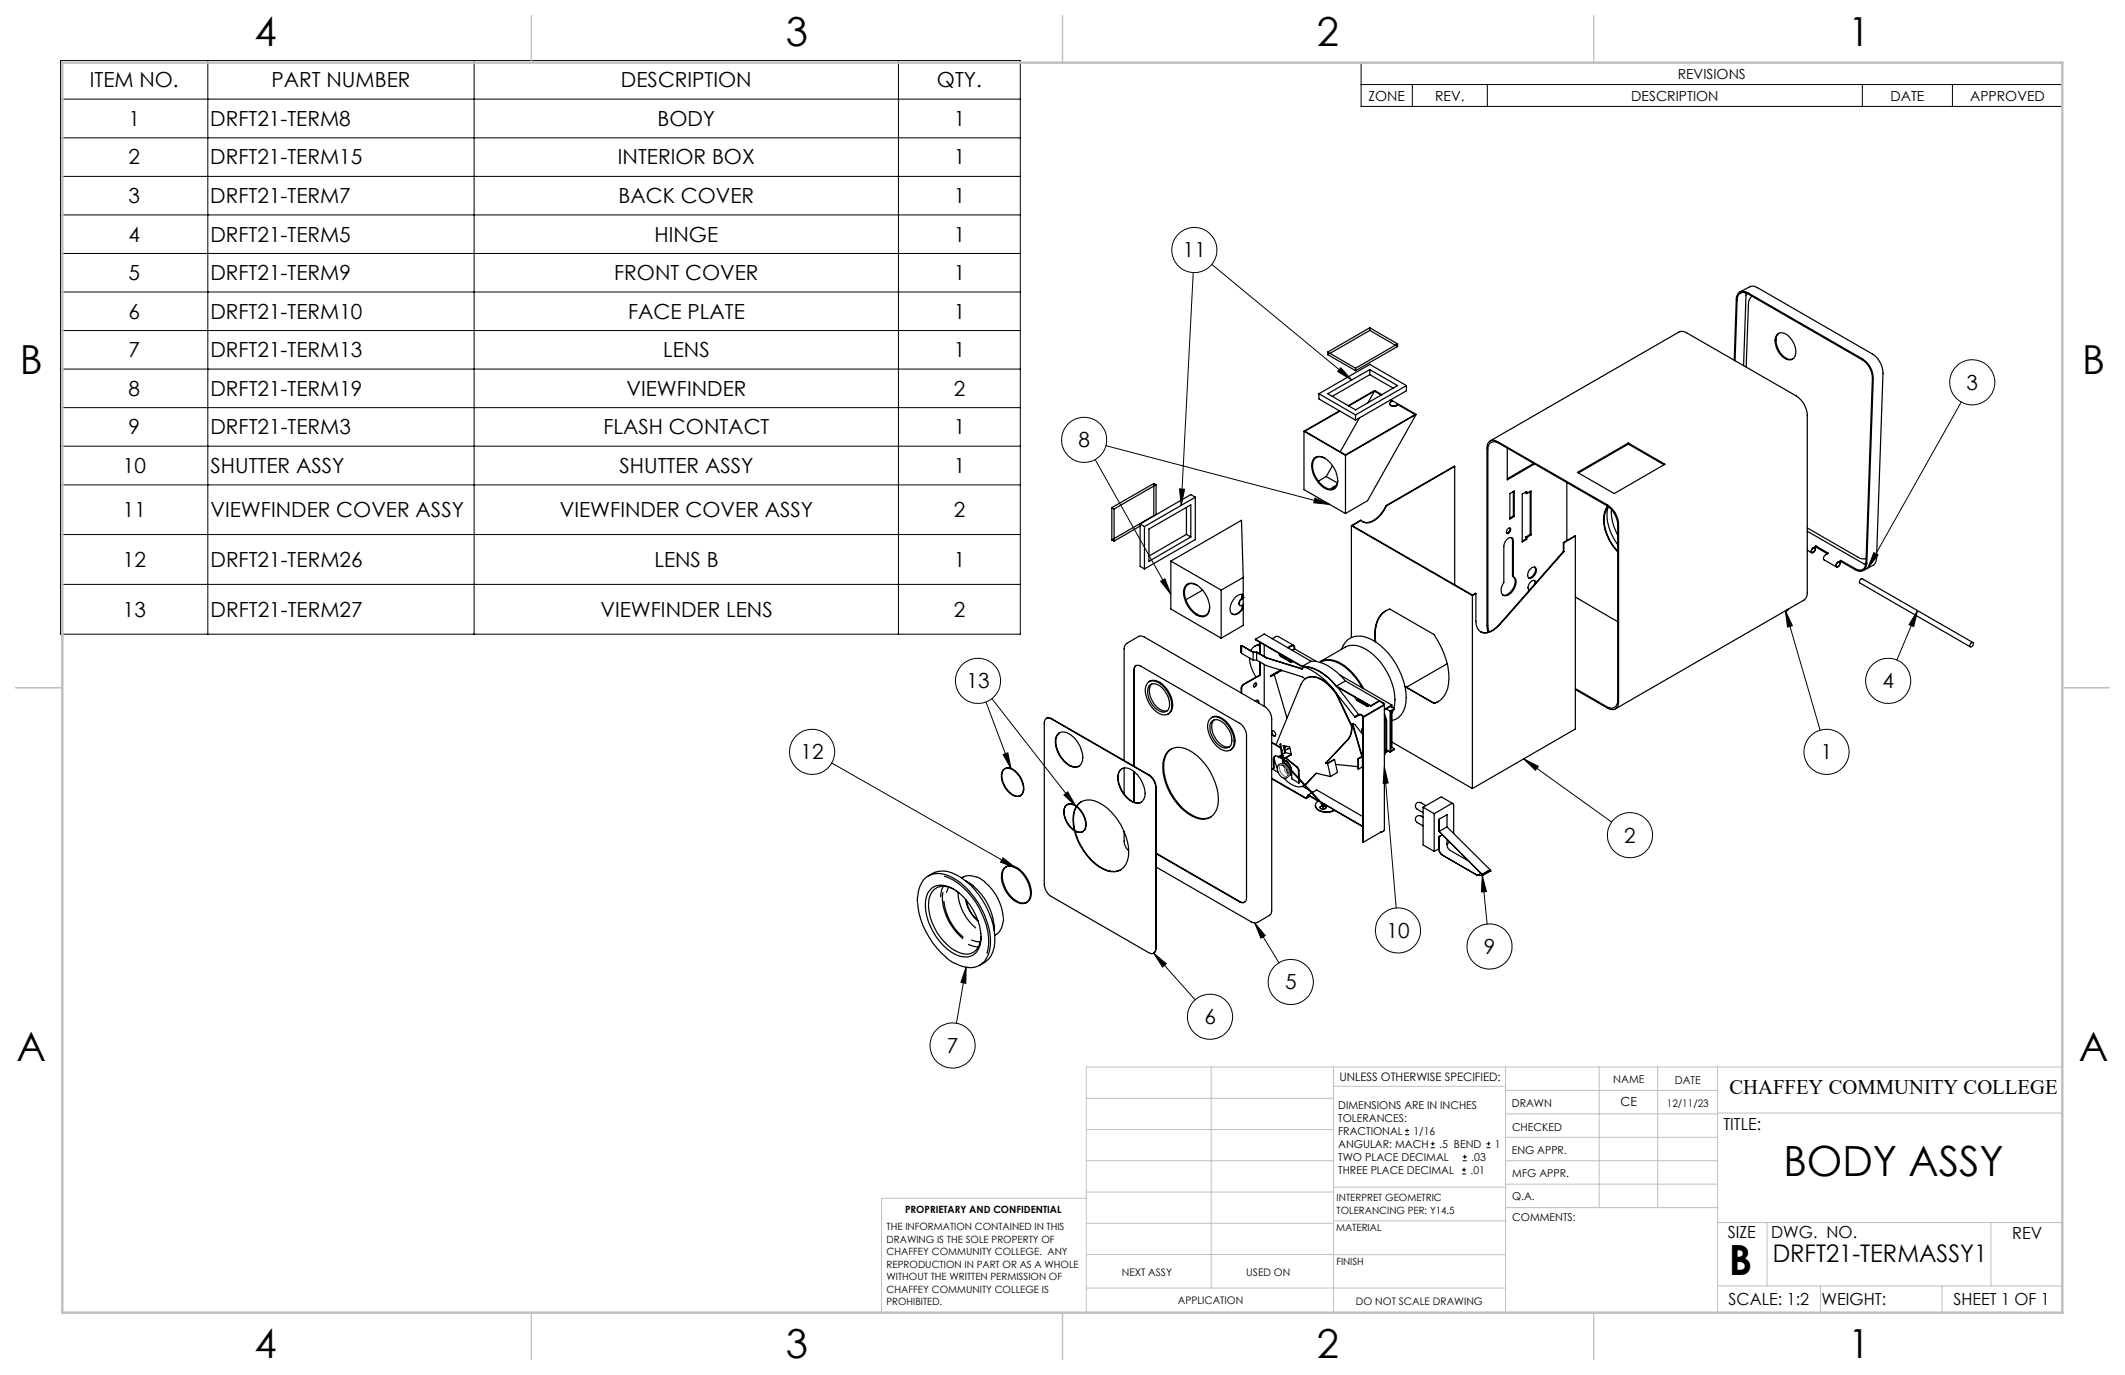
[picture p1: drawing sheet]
<svg xmlns="http://www.w3.org/2000/svg" width="432mm" height="279mm" viewBox="0 0 432 279" stroke-linecap="round" stroke-linejoin="round" font-family="sans-serif">
<g fill="none" stroke="#000" stroke-width=".25">
<path d="M353.6 59.3l1.9-1a1.55 1.55 0 0 1 1.6 .2l23.4 13.4a4.9 4.9 0 0 1 2.1 3.9l-1.3 37.6a1.69 1.69 0 0 1-.8 1.5l-1.9 1.1M354.8 59.5l-.5 14.8M269.8 71.5l5.6 3.3M269.8 72.1l5.6 3.2M269.8 71.5v.6M275.4 74.8v.5M278.3 67.1l-8.5 5M278.3 66.6l-8.5 4.9M278.3 66.6v.5M278.3 75.1v1M278.3 67.1l5.7 3.3M278.3 66.6l5.7 3.3"/>
<path d="M278.3 76.1l-7.6 4.4M278.3 76.1l4.8 2.8M279.3 79.5l1.4 .8M279.3 79.5l-5.2 3M279.3 79.5l-1.3 2.3M284 69.9l-8.6 4.9M284 70.4l-8.6 4.9M284 69.9v.5M285.8 78.4l-10.4 5.9M285.8 78.4v1l-10.4 6M285.8 78.4l-7.5-4.4-10.3 6M352.4 73.2l.4-12.4a1.43 1.43 0 0 1 .7-1.5 1.43 1.43 0 0 1 1.6 .2l23.4 13.5a4.8 4.8 0 0 1 2.1 3.9l-1.3 37.5a1.44 1.44 0 0 1-.7 1.5 1.44 1.44 0 0 1-1.6-.1l-2.9-1.7"/>
<path d="M352.6 73.3l.4-12.4a1.34 1.34 0 0 1 .7-1.3 1.34 1.34 0 0 1 1.4 .1l23.4 13.5a4.5 4.5 0 0 1 2 3.6l-1.3 37.5a1.32 1.32 0 0 1-.7 1.4 1.32 1.32 0 0 1-1.5-.1l-2.9-1.7M356 60.2a1.89 1.89 0 0 0-.7 1.6l-.5 12.8M361 68.1a1.45 1.45 0 0 1 2.3 .1 4.2 4.2 0 0 1 1.4 4.2 1.32 1.32 0 0 1-2.1 .4 4.3 4.3 0 0 1-1.8-4.2zM361.5 67.7a2.79 2.79 0 0 0-.1 3.4 2.76 2.76 0 0 0 2.9 1.9M234.5 98.2l-8.6 5M234.5 98.2v6.6M234.5 98.2l.4 .3M234.9 98.5l-8.5 4.9M234.9 98.5v6.1M265 87.6l8.4 4.9M265 87.6v11.9l8.4 4.9M267.1 93.1a1.96 1.96 0 0 1 2.5 .3 5.2 5.2 0 0 1 2.1 5.2 1.58 1.58 0 0 1-2.7 .5 5.6 5.6 0 0 1-2.4-5.1z"/>
<path d="M268 80v1.1l7.4 4.3M268 80l7.4 4.3M269.3 93.1a1.57 1.57 0 0 0-1.8-.1 1.57 1.57 0 0 0-.8 1.6 5.6 5.6 0 0 0 3.1 4.7 1.48 1.48 0 0 0 2-1.7M269.5 96.8l2.3 1.3M269.5 96.8l-1.6 1M269.8 80l8.5-4.9 5.7 3.3-8.6 4.9zM270.8 94.6l-1.3 2.2M271.5 98.8l-.7 .3-.3 .3M271.6 98.6l-.8 .5-.4 .3M272.2 83.5l-7.2 4.1M273.4 92.5v11.9M275.4 84.3v1.1"/>
<path d="M276.2 84.9l-3.9 6.9M280.8 80.2l-1.5-.9-5.3 3.1M282.4 82a.93 .93 0 0 0 .7 .6 .93 .93 0 0 0 .9-.4M282.5 81.3l.3 .2a.46 .46 0 0 0-.4 .7 1.2 1.2 0 0 0 1.6 0M282.6 81.2l5.2 3M284 82.2l3.5 2-14.1 8.2-8.3-4.8 7.2-4.1M287.8 84.2l-14.4 8.3M287.8 84.2l-9.9 17.5-4.5 2.7M295.6 94.8l-13.9 8M295.6 94.8v24.1M295.6 94.8l-13.9 7.9M302.8 89.6l38.3-22.1a1.63 1.63 0 0 1 1.6 .1l22.3 12.9a4.9 4.9 0 0 1 2.2 3.9v36.1a1.69 1.69 0 0 1-.6 1.4l-38.3 22.1"/>
<path d="M306.3 91.1v6.4l5.6-3.2M307.5 99.9v4.9M310.1 100v.2l.1 .1M310.9 99.9v8.7M311.6 94.2l-5.3 3.1M318.4 98.1v11.7M320.5 96l10.4-6 7.4 4.3-10.3 6zM330.9 90v.2M330.9 90.2l-10.2 5.9M330.9 90.2l7.2 4.2M225.9 103.2l.5 .2M225.9 103.2v6.5"/>
<path d="M225.9 109.7l.5 .3M226.4 103.4v6.6M231.7 106.9l-5.3 3.1M231.7 106.5v8.6l.9 .5M231.7 106.5l.9 .5M232.6 107v8.6M233.5 107.5l8.5-4.9v6.5l-8.5 5zM234.5 104.8l-8.6 4.9M234.5 104.8h.1M237.9 114v9.8l10.2 5.9M237.9 114l10.2 5.9M237.9 114l14.4-8.3 .3 11.6"/>
<path d="M240.9 118.9a2.14 2.14 0 0 1 3.1 .6 4.9 4.9 0 0 1 1.5 5.2 1.86 1.86 0 0 1-2.9-.1 5.2 5.2 0 0 1-1.9-5.2zM241.1 108.6l.9 .5M241.1 108.6l-7.6 4.4M241.1 103.1v5.5M242.9 101l-10.3 6M242.9 101v8.6l-10.3 6M242.9 101l-.9-.5-10.3 6M243.2 118.9a1.57 1.57 0 0 0-1.8-.2 1.57 1.57 0 0 0-.7 1.7 5.6 5.6 0 0 0 3.1 4.7 1.55 1.55 0 0 0 2-1.8M244.4 119.9l-3.5 2M248.1 119.9v9.8M252.6 117.3l-4.5 2.6M252.6 117.3v6.1"/>
<path d="M274.6 106.8v22.7M274.6 106.8l24.5 14.2M276.6 105.8l-1.8 1 24.4 14.1M276.6 105.8l-2 1M281.7 102.7a5.2 5.2 0 0 1-4.2 3.5l-.6-.2M281.7 102.7v.1M281.7 102.8a6 6 0 0 1-3.5 3.4l-.6 .1-1-.5M306.2 109.6l.7-.4 .5 .3 .1 .4v7.3a1.81 1.81 0 0 1 .1 2.6 1.58 1.58 0 0 1-2.3 1 2.13 2.13 0 0 1 .3-2.5v-7.3l.3-.9zM306.4 107.5l.3-.2a.63 .63 0 0 1 .2 .7 .63 .63 0 0 1-.7 .4l-.1-.3zM306.7 107.3a.82 .82 0 0 1-.6 1M306.8 100.3l.9-.5v5.2l-.9 .5zM307.1 109.2l.2 .6v7.3l.2 .1"/>
<path d="M307.5 117.2a1.94 1.94 0 0 1-.1 2.5 2.18 2.18 0 0 1-2 1.2M307.5 104.8l.2 .2M307.5 104.8l-.7 .5M310.1 109.1v.4M310.1 109.5l.1 .1M310.1 109.5l-.8 .4M310.1 109.1l.1 .1M310.2 100.3v-.4l-.9 .5v9.7l.9-.5M310.2 109.2v.4M310.2 100.3l.9-.5v8.9M310.7 119.9h.1M310.9 108.6l.2 .1"/>
<path d="M310.9 108.6l-.8 .5M311 115.6l.3-.3h.6a1.48 1.48 0 0 1-1.2 2.2 1.31 1.31 0 0 1 .3-1.9zM311.1 108.7l-.9 .5M311.8 117.9l.1 .7M311.9 115.2a1.6 1.6 0 0 1-1.3 2.2M312.1 118.4l-.2-.4a1.29 1.29 0 0 0-1.1 1.9M317.7 112l-13 14.9a3.4 3.4 0 0 1-3.9 1.5M317.7 112l.1 .1M317.7 110.2l.1 .1M317.7 110.2v1.8M317.8 112.1l-13 14.8a3.6 3.6 0 0 1-3.8 1.5 2.4 2.4 0 0 1-1.1-2.2v-5.6M317.8 110.3v1.8"/>
<path d="M320.1 108.9l-2.3 1.4M320.1 108.9v39.2l-20.9 12.1M320.1 108.9l-2.4 1.3M326.6 102.8l-.4 .8M326.7 103.2a8.2 8.2 0 0 0 1.3 6.4l.7 1.1M326.8 102.9a4.7 4.7 0 0 0-.7 4.6 11 11 0 0 0 2.6 4.6M326.9 103a3.6 3.6 0 0 0-.9 3.7 10 10 0 0 0 2.7 5.3M327.4 103.5a9.5 9.5 0 0 0 1.3 5.3M367.2 107.3l10.4 5.9a1.96 1.96 0 0 0 1.6 .3M367.2 111.8l1 .5M367.2 108l11.9 6.8M368.3 111.4l.3-.1a.53 .53 0 0 1 .1 .6 .53 .53 0 0 1-.5 .3l-.1-.2z"/>
<path d="M369 110.9l2.5 1.5a1.1 1.1 0 0 0-.9 1.3l2.6 1.5M369 110.9a1.16 1.16 0 0 0-.9 1.4 .68 .68 0 0 0 .7-.3 .68 .68 0 0 0 0-.7l.2-.1M369 110.9v.3M369 111.2l2.3 1.3M373.4 114.4l.4-.1a.6 .6 0 0 1-.6 .8l-.1-.2zM374.1 113.9a1.07 1.07 0 0 0-1 1.2 .69 .69 0 0 0 .7-.2 .69 .69 0 0 0 .1-.7l.2-.1M374.1 113.9v.2M229 130.7a1.19 1.19 0 0 0-.6 1.2v22.6M229 130.7l2.4-1.4 .5-.1 .5 .2 24.6 14.2a3.2 3.2 0 0 1 1.4 2.5v39l-.2 .7-2.6 1.6a1.31 1.31 0 0 1-1.4-.1l-19.3-11.1M230.9 135.3l-.3 .3-.1 .5v19.6M233.1 138.9a2.02 2.02 0 0 1 3 .3 5.1 5.1 0 0 1 1.8 5.3 1.83 1.83 0 0 1-2.9 .1 5.5 5.5 0 0 1-2.1-5.3zM233.5 138.5a2.26 2.26 0 0 1 2.8 .6 5.1 5.1 0 0 1 1.8 5.3l-.8 .7"/>
<path d="M233.8 139.1a2.38 2.38 0 0 1 2.9 1.3 3.9 3.9 0 0 1 .7 3.8 1.46 1.46 0 0 1-2.2 0 4.2 4.2 0 0 1-1.8-4.7zM234 139a2.84 2.84 0 0 0 .1 3.3 3.1 3.1 0 0 0 3.1 2.1M252.1 132.5l.2 .3 2.3 1.3M252.1 132.2l.2 .3h-.2M252.1 131.9l.2 .3h-.2M252.1 131.6l.2 .2-.2 .1M252.1 131.3l.2 .2-.2 .1M252.3 131.5l-.2 .1M252.3 131.8l-.2 .1M252.3 132.1l-.2 .1M252.3 132.4l-.2 .1M252.3 121.6l-.5 .7a.52 .52 0 0 0 .2 .7"/>
<path d="M252.3 131.2l2.3 1.4M252.3 131.2l-.2 .1M252.3 120.8v.8M252.4 131.2l2.3 1.3h.7l2 1.2M252.4 131.2h-.1M252.4 131.2l-.3 .1M252.4 123v.8M252.5 123.6a2.09 2.09 0 0 1-2.1 1.2M252.5 120.8v.7M252.5 122.9v.7M252.5 121.5l-.2 .1M252.6 120.8a2.31 2.31 0 0 0-2.4 1.8 1.8 1.8 0 0 0 .3 2.2 1.88 1.88 0 0 0 2.1-1.2"/>
<path d="M252.6 123.4l-.1 .2M252.6 123.4v.2M252.6 121.5l-.4 .3a.69 .69 0 0 0-.4 .7 .69 .69 0 0 0 .4 .6l.4-.2M252.6 121.4h.1M252.6 123.6v3.5l-4.5 2.6M252.6 121.4l-.1 .1M253.9 133.7a7 7 0 0 0 1.3 3.9M254.6 132.6h.7M254.6 132.6v1.5M254.6 134.1h.7M254.9 138.9l.1-.1a.37 .37 0 0 1 .4 .4 .37 .37 0 0 1-.4 .4h-.2l-.1-.2zM255.1 129.9l9.5 5.6a9 9 0 0 1 7 4l6.9 4"/>
<path d="M255.1 129.9l9.5 5.5M255.1 129.9l1.8-1.1 9.5 5.6M255.2 138.8a.58 .58 0 0 1-.4 .8M255.3 134.1l2 1.2 7.3 2.2 .6 .4M255.3 132.6v1.5M255.3 132.6l2 1.1M256 131.1a1.85 1.85 0 0 0-1.8 1.1M256 131l-1 .3M256 130.7l-.3 .3M256 137.2l-3.4 1.9-.4 .6v1.1M256 137.2h.1M256 130.5v2.3"/>
<path d="M256 134.5v2.7M256.1 137.2l-3.4 1.9-.4 .7v1.1M256.1 130.6v2.3M256.1 134.5v2.7M256.9 131v2.4M256.9 135v8.5M257.3 133.7l7.3 2.3 .3-.5M257.4 133.7h-.1M257.4 133.7l7.3 2.2M258.5 129.8l.9-.5h.2l3.3 1.8M258.9 137.1l2.6 8.8M259.5 136.6v.2"/>
<path d="M259.5 136.6l-1.3 .7M259.5 136.8l-1.3 .7v-.2M259.9 132.8l.4 .6 2 1.1h.2l.1-.2M260 132.8l.3 .5 2.2 1.2M260.1 133l.1 .1M260.1 132.9l.1 .3 2.3 1.3M260.2 136.2v.1l-.7 .5M260.2 136.2l.4 .1M260.2 136.2l-.7 .4M260.3 136.2h-.1M260.3 136.2h.1M260.3 136.2l-2.1 1.1"/>
<path d="M261.7 131.6l.7-.4a.42 .42 0 0 1 .5-.1 .42 .42 0 0 1 .2 .5v.3M261.7 131.7l.7-.4a.44 .44 0 0 1 .5 0 .44 .44 0 0 1 .1 .6M263 131.9l-.4 .3M263.1 131.9h-.1M263.1 131.9l4.4 2.5M264.6 135.4a9.3 9.3 0 0 1 7 4M264.9 135.5a14.2 14.2 0 0 1 6.6 5.3M265 135.5h-.1M265.4 137.8a2.87 2.87 0 0 1 3.2 .2 9.8 9.8 0 0 1 3 2.9M266.4 134.4a9.1 9.1 0 0 1 7 4M266.4 134.4l-1.8 1M268.3 134.6a4.3 4.3 0 0 1 4.6 .7 12.7 12.7 0 0 1 3.9 4.5"/>
<path d="M271.6 139.4l6.9 4M271.8 139.6l4.3 5.6M272.3 137.2l4.5 2.6M272.6 131.9a3.7 3.7 0 0 1 5.1-2.4 13.8 13.8 0 0 1 7.8 10 6.6 6.6 0 0 1-1.3 6.3l-1.4 .6M273.4 138.4l7.7 4.4a.29 .29 0 0 1 .2 .3 .29 .29 0 0 1-.2 .3l-4.1 2.4M273.4 138.4l-1.8 1M276.8 139.8l6 3.5M277.1 139.9a11.7 11.7 0 0 0-5.7-5.6 3.7 3.7 0 0 0-3.1 .1l5-2.9a4.3 4.3 0 0 1 4.9 .8 12.9 12.9 0 0 1 5.2 10.9l-.2 .7M279.4 130.4a6.9 6.9 0 0 1 1.6-5.8l.6-.5 .8-.3 9 5.1a15.4 15.4 0 0 1 3 9.9 4.5 4.5 0 0 1-3 4.1M281.6 124.1a5.4 5.4 0 0 0-2.2 4.8l.1 1.6M285.5 139.5l6 3.4M285.5 139.6l5.9 3.3"/>
<path d="M294.1 134.9l-8.3 4.7M299.1 121h.1M299.2 121v39.2M299.9 120.6l-.7 .4M299.9 120.6l-.8 .4M302.4 128.5l-.2-1.4v-36a1.34 1.34 0 0 1 .6-1.5 1.34 1.34 0 0 1 1.6 .2l22.3 12.8a4.8 4.8 0 0 1 2.2 3.9v36.1a1.36 1.36 0 0 1-.6 1.4 1.36 1.36 0 0 1-1.6-.1l-6.6-3.8M302.6 128.4l-.3-1.4v-35.6a1.36 1.36 0 0 1 .7-1.5 1.36 1.36 0 0 1 1.6 .2l21.9 12.6a4.9 4.9 0 0 1 2.2 3.9v35.7a1.37 1.37 0 0 1-.6 1.4 1.37 1.37 0 0 1-1.6-.1l-6.4-3.7M320.1 121.3l8.6 5M362.8 124.1h.1M363.3 123.8l-.4 .2M363.4 123.7v.1a.49 .49 0 0 1-.6 .3M400.5 130.6l.3-.1a.47 .47 0 0 1 .1 .6 .47 .47 0 0 1-.6 .2z"/>
<path d="M400.9 130.6l-22.5-13a.55 .55 0 0 0-.5 .9l22.5 12.9M203.9 156.4a2.04 2.04 0 0 1 2.9 .9 4.2 4.2 0 0 1 1 3.8 1.3 1.3 0 0 1-2.1 .4 4.5 4.5 0 0 1-2.1-4.7zM204 156.4a1.6 1.6 0 0 1 2.3 .3 4.6 4.6 0 0 1 1.6 4.3 1.28 1.28 0 0 1-2.1 .5 4.7 4.7 0 0 1-2.1-4.7zM204.2 156.2h-.1M212.4 146.2a.85 .85 0 0 1 1.2-.1l19.8 11.4a3.1 3.1 0 0 1 1.4 2.5v32.8a.88 .88 0 0 1-.4 .9 .88 .88 0 0 1-1-.1l-19.8-11.4a3.1 3.1 0 0 1-1.4-2.5v-32.8zM212.6 146l.1-.1a.87 .87 0 0 1 1 .2l19.8 11.3a3.1 3.1 0 0 1 1.4 2.5v32.8l-.1 .6-.4 .4M214.8 149.3a1.74 1.74 0 0 1 2.6-.1 5.9 5.9 0 0 1 2.6 5.4 1.59 1.59 0 0 1-2.6 1 5.7 5.7 0 0 1-2.8-5.8zM215.3 148.9a3.1 3.1 0 0 0-.4 3.6 4.9 4.9 0 0 0 3.7 3.4l.7-.2M227.9 156.2a2.77 2.77 0 0 1 3.3 1.4 5.8 5.8 0 0 1 1.4 4.3 1.59 1.59 0 0 1-2.6 1 5.7 5.7 0 0 1-2.7-5.8zM228 156.2a2.47 2.47 0 0 0-.7 2.9 5.9 5.9 0 0 0 3.4 4l.6 .1 .6-.2M228.4 156v5.3M230.4 155.6v-19.4a.86 .86 0 0 1 .4-.9 .86 .86 0 0 1 1 .1l20.1 11.6a3.2 3.2 0 0 1 1.4 2.4v33a.88 .88 0 0 1-.4 .9 .88 .88 0 0 1-1 0l-17-9.8"/>
<path d="M230.4 156.7v6.3M230.5 156.8v6.2M237.2 152.8a3.4 3.4 0 0 1 4.3-.4 12.1 12.1 0 0 1 6 11 3.2 3.2 0 0 1-5.1 2.5 12 12 0 0 1-6.1-11l.5-1.5zM238 152.2a3.8 3.8 0 0 0-1.5 3.6 12.2 12.2 0 0 0 6 10 3.8 3.8 0 0 0 3.5 .2M245.8 146.2a2.02 2.02 0 0 1 3 .3 5.1 5.1 0 0 1 1.7 5.3 1.78 1.78 0 0 1-2.8 .1 5.5 5.5 0 0 1-2.2-5.3zM246.1 146.8a1.44 1.44 0 0 1 2.3-.1 4.2 4.2 0 0 1 1.7 4.8 1.49 1.49 0 0 1-2.3 .1 4.3 4.3 0 0 1-1.7-4.8zM246.2 145.8a1.67 1.67 0 0 1 2.2 .2 5.7 5.7 0 0 1 2.5 5.2 1.59 1.59 0 0 1-.9 1.2M246.7 146.3a2.86 2.86 0 0 0 .1 3.3 3.2 3.2 0 0 0 3 2.2M255.1 142.5l.5-.2 .2 .2v.4M255.6 142.3l.1 .5M258.4 150.9l1.8 1.2M258.4 150.8l1.8 1.1"/>
<path d="M258.4 148.5a.7 .7 0 0 1 .7 .3 .7 .7 0 0 1 0 .8l-.3-.1-.4-.3M258.4 148.8l.3 .5 .4 .2M258.4 158.2l7 4 .5-.7M258.4 158.3l7 4M258.5 148.4l-.1 .2M258.5 156.2l1.2 .7M258.8 156.1l-.4 .2M258.8 154.4l.2 .1M258.8 154.3l.2 .1M258.8 154.3l.1 1.7-.1 .1M258.9 154l.6 2.1M259.1 153.6l-.3 .7"/>
<path d="M259.8 155.5a1.49 1.49 0 0 1 1.8 1.4 .9 .9 0 0 1-.4 1.3 1.92 1.92 0 0 1-1.4-2.7zM259.8 153.8l1.3 .4M259.8 153.8l1.2 .3M259.8 153.7a.63 .63 0 0 0-.8 0 .63 .63 0 0 0-.2 .7v1.7M259.9 155.4a1.19 1.19 0 0 1 1.8 .8 1.38 1.38 0 0 1-.1 1.7l-.2 .2M260.1 151.2h.1zM260.1 151.2l.4 2.6M260.2 151.2l.4 2.5M260.2 154l.4 .2M260.4 152.1l.2 1.2 .5-.3M260.4 153.4l-.6 .4M260.5 153.5l-.3 .2h.5"/>
<path d="M260.5 153.7l-.2 .1M260.5 154.1l.2 .9 .3 .5M260.6 153.5l.2 .1-.1 .1M260.6 153.6h.2M260.7 154.1l.1 1 .4 .4M260.7 153.6v.1M260.7 154.2a2.76 2.76 0 0 1 1.7 2.3M260.7 155.1h.1M260.8 155.2h-.4h.3M260.8 155.3l.1 .1M260.9 155.4h.1M260.9 158.2l.1 .1a3.5 3.5 0 0 0 3.9 1.4l.2-.1"/>
<path d="M260.9 151.5l.3 1.4M260.9 155.2l.7 .4M261 154.1l.1 .1M261.1 155.3a2.01 2.01 0 0 1 .9 2.2l-.2 .3 .2-.5a1.97 1.97 0 0 0-.6-1.6M261.1 153l-.4-1.5 1.3 .3 .4 1.5M261.1 155.2a1.24 1.24 0 0 1 1.3 1.2M261.2 155.5h.1M261.2 152.9l-.1 .1M261.2 152.9l1.2 .3M261.2 154.1l2.5 2.1 .2 1.9M261.2 155.5l.2 .2M261.3 154l2.5 2 .1 .5 .1 1.7"/>
<path d="M261.3 155.7l.1 .1M261.3 154.6l-.4 .2M261.4 155.7v.1M261.5 151.7l-.5 .5M261.6 155.6l-.1 .1M261.6 155.6l7 7.6M261.7 154.9a.62 .62 0 0 0-.9 0M261.7 155.9l6.8 7.4M262.1 157.2l.3-.5 .1 1.6 1.4 .8M262.1 152l-1 .5M262.4 153.3l-1.3 .9M262.4 153.3l-1.4 .8"/>
<path d="M262.4 157.5l-.5 .1M262.4 156.5h.1M263.9 158.3v.8M264 158.4l-.1 .7M264.7 159.8l1.3 .7M265 159.6v.1M267.4 157.1l3 .7M267.4 157.1l-2.2 2.4zM269.4 155.1l.4 .1M269.5 155l-.1 .1M269.8 155.2l.6 2.6M271.2 154.3l-1.4 .9"/>
<path d="M271.2 154.3l.6 2.7-1.4 .8M271.2 154.3l-1.4 .8-.3-.1M271.4 155.3l4.5 .5M271.5 140.9a7.8 7.8 0 0 0-4.5-3.4 2.42 2.42 0 0 0-2.6 1.5l-5.1 12.3M271.5 140.9l3.1 6.7M271.6 140.9l3.7 4.8h.1M271.6 140.9h-.1M271.6 140.9l3.1 6.7M274.6 147.2a.57 .57 0 0 1 .8 .1l1.5 2M274.6 147.6a3.6 3.6 0 0 1-.8 2.7l-4.4 4.8M274.7 147.6a4.2 4.2 0 0 1-.8 2.7l-4.4 4.7M274.7 147.6h-.1"/>
<path d="M274.8 147.1l2 6.7M274.9 147.1l1.9 6.6M275.4 141.7l.3 .6 2 1.2h.3l.2-.2M275.5 141.8l.4 .5 2.2 1.2M275.7 142.1l2.3 1.4M275.9 154.2v2l.1 .1M275.9 154.2h.1M276 154.2v2.1M276.1 145.2a.73 .73 0 0 1 .9 .4M276.1 145.2h.1M276.1 145.2l-.7 .5M276.8 153.8l-.2-.1-.7 .5"/>
<path d="M276.8 153.8l-.8 .4M276.8 153.7v.1M276.8 153.7l.1 2.1-.9 .5M276.9 147.8a1.16 1.16 0 0 0 0 1.4M276.9 145.7l.1 .1M276.9 145.7v25.4l.1 .1M276.9 145.7l-.3-.4h-.4l-.8 .4M277 145.8v25.4M278.5 143.4v.1M280.2 142.4l.8 .4a.29 .29 0 0 1 .1 .3 .29 .29 0 0 1-.1 .3l-4.1 2.3M280.2 142.4l-1.7 1M280.2 142.4l-1.7 1.1"/>
<path d="M281.3 143.1v25.6l-.6 .4M281.3 145.1h.1M281.4 145.5l.4 1.1v5.7l-.4 .7 .3-.4v-6.2l-.3-.7M281.4 145.1l-.1 .1M281.4 145.1l-.1 8.4M281.7 144l.8 .5M281.8 152.4l.7 .4M282 152.5l-.3 .3M282.1 152.6l-.7 .4M282.5 144.5v8.3M282.6 143.5l.8 .5M282.6 151.8l.8 .4"/>
<path d="M282.8 143.7v-.3l-1.5 .9M282.8 144.5v7.3M282.8 143.3l-1.5 .8M282.8 143.3v.4M282.8 144.4v7.5M282.8 150.8l16.4 9.4M283.1 144.3l-.3 .6M283.4 144l-.8 .5v8.1l.8-.4M283.4 152.2l-.9 .6M283.4 144l-.9 .5M291.5 142.9h-.1M292.3 142.6l-.8 .3"/>
<path d="M188.6 178a4.9 4.9 0 0 1 5.7-.2 16 16 0 0 1 7.8 13.6 4.9 4.9 0 0 1-3 4.7M191.9 178a14.2 14.2 0 0 1 8.1 8.8 10.8 10.8 0 0 1 .6 6.9M196.2 179l1.6 1M198.4 178.2a3 3 0 0 0-3 .2M198.5 178.2l1.7 1M200.2 179.3a10.3 10.3 0 0 1 3.6 7M203.9 176.6a2.21 2.21 0 0 1 3.3 .3 6 6 0 0 1 2 5.7 1.79 1.79 0 0 1-2.9 .6 6.1 6.1 0 0 1-2.6-6.2zM204.1 176.5a2.21 2.21 0 0 1 3.2 .3 6 6 0 0 1 2.1 5.7 1.79 1.79 0 0 1-2.9 .6 6.1 6.1 0 0 1-2.7-6.2zM204.5 176.1l-.2 .1M207.4 161.6l-.1 .1M216.4 163.9a1.44 1.44 0 0 1 2.3 0 4.3 4.3 0 0 1 1.7 4.7 1.43 1.43 0 0 1-2.3 .1 4.3 4.3 0 0 1-1.7-4.8zM216.8 163.5a1.95 1.95 0 0 1 2.5 .8 4.7 4.7 0 0 1 1.4 3.8 1.41 1.41 0 0 1-1.1 1 1.41 1.41 0 0 1-1.4-.5 4.7 4.7 0 0 1-1.9-4.3z"/>
<path d="M216.9 163.5h-.1M219 163.5a3.4 3.4 0 0 1 4.3-.4 12 12 0 0 1 6 10.9 3.3 3.3 0 0 1-5.2 2.6 12.1 12.1 0 0 1-6-11l.5-1.5zM219.7 162.9a3.9 3.9 0 0 0-1.6 3.6 12.3 12.3 0 0 0 6.1 10 3.8 3.8 0 0 0 3.6 .2M220.1 169h-.1M228.4 168.9a4.7 4.7 0 0 0 .4 3.4l.5 .6M234.9 173.4l17.1 9.8 .9 .1M265.4 162.3l.5-.7 2 1.2M265.9 161.5l2.1 1.3a.98 .98 0 0 0-.7 1 .98 .98 0 0 0 .9 .9 3.9 3.9 0 0 0 3-.1M266.2 161.8l-.8 .5M266.3 160.8l.5 .2M266.5 161.1l-.6 .4M266.6 161.1l.9-.6 9.4 5.4"/>
<path d="M267.3 163.7v.1a1.88 1.88 0 0 0 2.1 1.3h.7l1.1-.4M268.5 163.3l.4 1.1M268.6 163.2l.4 1.2M268.6 163.2l-.1 .1M268.7 163.8l-.3 .1-.2 .2M268.9 163.7l.4 .1 .2 .3a.75 .75 0 0 1-1.3 0l.5-.4M268.9 163.8l.4 .1 .2 .2M271.2 164.6l-2.8-1.6 8.5 4.9M271.2 164.6v.1M271.2 164.7l5.7 3.3M280.6 169.1h.1M280.7 169.1v-.1l-3.7 2.2"/>
<path d="M289.2 166.1a.99 .99 0 0 0-1.5 0 .78 .78 0 0 0 .3 1l1.2 .7M289.2 164l2.2 1.3M289.2 164v7.7l2.2 1.3M289.7 163.7l-1-.6a.76 .76 0 0 0-1 .3 .76 .76 0 0 0 .3 1l1.2 .7M291.4 165.3l3.5-2a.3 .3 0 0 1 .3 0 .3 .3 0 0 1 .2 .3v5.7M291.4 165.3v7.7M292.4 166.5h.1M292.4 170v2.6a1.62 1.62 0 0 0 .7 1.2l7.1 4.1M292.4 170h.1M292.4 166.5v2.4M292.4 168.9l8.8 8.8M292.4 172.4l-1 .6"/>
<path d="M293.1 169.6l-.7 .4M294 165.6h.1M294 165.6l-1.6 .9M294 170.6v1a1.34 1.34 0 0 0 .7 1.2l3.8 2.2M294 168l-1.6 .9M294 168l8.8 8.7M294 165.6v2.4M294.6 171.2l-.6 .3M295.2 163.3l-2.4-1.3-3.6 2M300.2 177.9h1M300.9 177.4l-.7 .5M301.2 177.7h.1"/>
<path d="M301.2 177.9h.1M302.4 177h.4M302.8 176.7l-1.6 1M302.8 177h.1M302.8 177l-1.6 .9M186.4 182.4v.9M186.5 182.3a4.6 4.6 0 0 1 3.3-4.7 8.7 8.7 0 0 1 7.4 3.7 15.2 15.2 0 0 1 3.9 11.7 4.1 4.1 0 0 1-5.8 3.3l-1.1-.5M186.5 183.5a16.5 16.5 0 0 0 5.7 11M189.4 180.4a4.1 4.1 0 0 1 4.6 .4 12.4 12.4 0 0 1 5.3 10.4 3.3 3.3 0 0 1-5.1 2.8 12.1 12.1 0 0 1-6.1-10.9 3.7 3.7 0 0 1 1.3-2.7zM191.6 181.4a11 11 0 0 0 4 9.3M191.7 180.1l-.3 .6-.3 1.5M191.8 183.2a11 11 0 0 0 3.9 7.2"/>
<path d="M192.3 194.6l1.8 1.2M192.8 180.3l-.5 1M193.9 180.7a3.1 3.1 0 0 0-5.1 1.8 11.2 11.2 0 0 0 4.5 10.2 4.2 4.2 0 0 0 4.5 .8 3.7 3.7 0 0 0 1.6-3.2M194.3 181v.2M194.7 181.3a9.9 9.9 0 0 0 3.6 7.3M196.2 182.8a7.1 7.1 0 0 0 2.6 4.3M196.4 182.9a6.8 6.8 0 0 0 2.2 4.1M196.8 191.9l1 .4 1 .1M197.4 191l.8 .3h1M197.8 180.1a11.9 11.9 0 0 1 4.1 7.5M199.2 189.6l.1 .1M202 187.7v1.5"/>
<path d="M203.8 187.4a3.1 3.1 0 0 1-1.7 2.6M203.9 186.5v.7M208.7 183.3l-.2 .1"/>
</g>
<g fill="none" stroke="#000" stroke-width=".2">
<path d="M12.3 12.3h195v116.6h-195zM42.2 12.3v116.6M96.3 12.3v116.6M182.6 12.3v116.6M276.6 12.7h142.5v8.9h-142.5zM276.6 17.2h142.5M287 17.2v4.4M302.2 17.2v4.4M378.4 17.2v4.4M396.7 17.2v4.4M12.3 20.1h195M12.3 28h195"/>
<path d="M12.3 35.8h195M12.3 43.7h195M12.3 51.5h195M12.3 59.3h195M242.5 55.4l-2.5 47.3M246.2 53.7l28.5 23.5M12.3 67.2h195M12.3 75h195M272.5 74.7l2.2 2.5-2.9-1.7zM12.3 82.8h195M12.3 90.7h195M12.3 98.5h195"/>
<path d="M222.5 93.4l15.4 27.4M224.7 90.6l45.6 11.9M239.7 99.3l1 .1-.7 3.3zM398.5 81.7l-18.9 33.7M12.3 108.6h195M12.3 118.7h195M235.8 118.1l.9-.5 1.2 3.2zM267.2 101.2l3.1 1.3-3.4-.3zM380.8 112.3l.8 .5-2 2.6zM362.8 124.1l7.1 24.3M362.8 124.1l1.4 3-1 .3zM389.6 124.1l-4.2 10"/>
<path d="M389.6 124.1l-.7 3.2-1-.4zM169 155l37.4 21.4M200.3 142.6l5.2 13.6M201.5 142l17.1 21.8M203.8 153.3l1-.3 .7 3.2zM281.3 155.9l2.4 28.6M281.3 155.9l.8 3.2-1 .1zM309.6 154.2l17.9 12.8M309.6 154.2l3 1.5-.6 .8zM203.8 174.3l2.6 2.1-3.1-1.2zM216.2 161.5l.8-.6 1.6 2.9zM301.2 177.9l1 9.9"/>
<path d="M301.2 177.9l.8 3.3-1 .1zM196.3 196.5l-2 11.4M196.3 196.5v3.3l-1-.2zM234.4 193.7l8.5 9.5M234.4 193.7l2.6 2.1-.8 .7zM255 187.5l4.9 8.2M255 187.5l2.1 2.6-.9 .5zM285.5 230.6h.8M285.5 229.7h.8M285.9 229.3v.9M290.7 233.2h.8M290.7 232.4h.8"/>
<path d="M291.1 232v.8M297.1 238.5h.8M297.1 237.7h.8M297.2 235.9h.9M297.2 235.1h.9M297.5 237.3v.8M297.6 234.6v.9M302 233.2h.9M302 232.4h.9M302.5 232v.8"/>
<circle cx="242.7" cy="50.8" r="4.6"/>
<circle cx="400.8" cy="77.7" r="4.6"/>
<circle cx="220.3" cy="89.4" r="4.6"/>
<circle cx="198.7" cy="138.3" r="4.6"/>
<circle cx="383.7" cy="138.3" r="4.6"/>
<circle cx="165" cy="152.8" r="4.6"/>
<circle cx="371.2" cy="152.8" r="4.6"/>
<circle cx="331.2" cy="169.7" r="4.6"/>
<circle cx="262.3" cy="199.6" r="4.6"/>
<circle cx="284.1" cy="189.1" r="4.6"/>
<circle cx="302.7" cy="192.3" r="4.6"/>
<circle cx="193.6" cy="212.5" r="4.6"/>
<circle cx="245.9" cy="206.6" r="4.6"/>
</g>
<path d="M260.1 155.4a1.39 1.39 0 0 1 1.8 1.3v.2a.72 .72 0 0 1-.4 .9 .72 .72 0 0 1-.9-.4l-.6-1v-.5zM261.4 155.8l-.5 .8 .9 .9" fill="none" stroke="#808080" stroke-width=".25"/>
<g fill="none" stroke="#c0c0c0" stroke-width=".2">
<path d="M246.1 216.8v44.9M271 216.8v49.9M305.9 216.8v49.9M324.9 216.8v28.6M336.8 216.8v28.6M349 216.8v49.9M419.1 216.8h-198.4v49.9M220.7 235.9h50.3M220.7 229.5h50.3M220.7 223.2h50.3M271 220.7h34.9M305.9 231.1h43.1"/>
<path d="M305.9 226.3h43.1M305.9 221.6h43.1M305.9 235.9h43.1M349 226.2h70.1M220.7 248.6h50.3M220.7 242.2h50.3M220.7 254.9h50.3M220.7 243.5h-41.6v23.2M271 255h34.9M271 248.1h35M271 241.2h35M305.9 240.6h43.1"/>
<path d="M306 245.4h43M349 248.4h70.1M359.1 248.4v12.9M404.6 248.4v12.9M220.7 261.7h85.2M349 261.3h70.1M369.9 261.3v5.4M394.6 261.3v5.4"/>
</g>
<path d="M108 3.2v9.5M215.9 3.2v9.5M323.8 3.2v9.5M3.1 139.7h9.6M419.1 139.7h9.5M108 266.7v9.6M215.9 266.7v9.6M323.8 266.7v9.6" fill="none" stroke="#c0c0c0" stroke-width=".25"/>
<path d="M12.7 12.7h406.4v254h-406.4z" fill="none" stroke="#c0c0c0" stroke-width=".5"/>
<path d="M380.8 112.3l.8 .5-2 2.6zM389.6 124.1l-.7 3.2-1-.4zM362.8 124.1l1.4 3-1 .3zM301.2 177.9l.8 3.3-1 .1zM309.6 154.2l3 1.5-.6 .8zM281.3 155.9l.8 3.2-1 .1zM255 187.5l2.1 2.6-.9 .5zM234.4 193.7l2.6 2.1-.8 .7zM196.3 196.5v3.3l-1-.2zM235.8 118.1l.9-.5 1.2 3.2zM267.2 101.2l3.1 1.3-3.4-.3zM239.7 99.3l1 .1-.7 3.3zM272.5 74.7l2.2 2.5-2.9-1.7zM203.8 174.3l2.6 2.1-3.1-1.2zM203.8 153.3l1-.3 .7 3.2zM216.2 161.5l.8-.6 1.6 2.9z" fill="#000"/>
<g font-size="8.5">
<text x="362.4" y="239">BODY ASSY</text>
<text x="351.3" y="259">B</text>
</g>
<g font-size="8.1">
<text x="51.7" y="9.3">4</text>
<text x="159.7" y="9.3">3</text>
<text x="267.6" y="9.3">2</text>
<text x="375.6" y="9.3">1</text>
<text x="4" y="76">B</text>
<text x="423.1" y="76">B</text>
<text x="3.3" y="215.7">A</text>
<text x="422.4" y="215.7">A</text>
<text x="51.7" y="276">4</text>
<text x="159.7" y="276">3</text>
<text x="267.6" y="276">2</text>
<text x="375.6" y="276">1</text>
</g>
<text font-size="4.9" x="360.2" y="256.5">DRFT21-TERMASSY1</text>
<g font-size="4.2">
<text x="18.2" y="17.8">ITEM NO.</text>
<text x="55.2" y="17.8">PART NUMBER</text>
<text x="126.2" y="17.8">DESCRIPTION</text>
<text x="190.4" y="17.8">QTY.</text>
<text x="26.1" y="25.6">1</text>
<text x="42.7" y="25.6">DRFT21-TERM8</text>
<text x="133.6" y="25.6">BODY</text>
<text x="193.8" y="25.6">1</text>
<text x="26.1" y="33.4">2</text>
<text x="42.7" y="33.4">DRFT21-TERM15</text>
<text x="125.6" y="33.4">INTERIOR BOX</text>
<text x="193.8" y="33.4">1</text>
<text x="26.1" y="41.3">3</text>
<text x="42.7" y="41.3">DRFT21-TERM7</text>
<text x="125.7" y="41.3">BACK COVER</text>
<text x="193.8" y="41.3">1</text>
<text x="26.1" y="49.1">4</text>
<text x="42.7" y="49.1">DRFT21-TERM5</text>
<text x="133" y="49.1">HINGE</text>
<text x="193.8" y="49.1">1</text>
<text x="240.4" y="52.3">11</text>
<text x="26.1" y="56.9">5</text>
<text x="42.7" y="56.9">DRFT21-TERM9</text>
<text x="124.8" y="56.9">FRONT COVER</text>
<text x="193.8" y="56.9">1</text>
<text x="26.1" y="64.8">6</text>
<text x="42.8" y="64.8">DRFT21-TERM10</text>
<text x="127.6" y="64.8">FACE PLATE</text>
<text x="193.8" y="64.8">1</text>
<text x="26.1" y="72.6">7</text>
<text x="42.8" y="72.6">DRFT21-TERM13</text>
<text x="134.8" y="72.6">LENS</text>
<text x="193.8" y="72.6">1</text>
<text x="26.1" y="80.4">8</text>
<text x="42.8" y="80.4">DRFT21-TERM19</text>
<text x="127.3" y="80.4">VIEWFINDER</text>
<text x="193.8" y="80.4">2</text>
<text x="399.6" y="79.2">3</text>
<text x="26.1" y="88.3">9</text>
<text x="42.8" y="88.3">DRFT21-TERM3</text>
<text x="122.6" y="88.3">FLASH CONTACT</text>
<text x="193.8" y="88.3">1</text>
<text x="219.1" y="90.9">8</text>
<text x="25" y="96.1">10</text>
<text x="42.8" y="96.1">SHUTTER ASSY</text>
<text x="125.9" y="96.1">SHUTTER ASSY</text>
<text x="193.8" y="96.1">1</text>
<text x="25" y="105.1">11</text>
<text x="42.8" y="105.1">VIEWFINDER COVER ASSY</text>
<text x="113.7" y="105.1">VIEWFINDER COVER ASSY</text>
<text x="193.8" y="105.1">2</text>
<text x="25" y="115.2">12</text>
<text x="42.8" y="115.2">DRFT21-TERM26</text>
<text x="133" y="115.2">LENS B</text>
<text x="193.8" y="115.2">1</text>
<text x="25" y="125.3">13</text>
<text x="42.8" y="125.3">DRFT21-TERM27</text>
<text x="122" y="125.3">VIEWFINDER LENS</text>
<text x="193.8" y="125.3">2</text>
<text x="196.4" y="139.8">13</text>
<text x="382.5" y="139.8">4</text>
<text x="162.7" y="154.3">12</text>
<text x="370" y="154.3">1</text>
<text x="330.1" y="171.2">2</text>
<text x="281.7" y="190.6">10</text>
<text x="301.5" y="193.8">9</text>
<text x="261.1" y="201">5</text>
<text x="244.7" y="208.1">6</text>
<text x="192.4" y="213.9">7</text>
<text x="351.4" y="222.2">CHAFFEY COMMUNITY COLLEGE</text>
</g>
<g font-size="3.4">
<text x="350.2" y="229.5">TITLE:</text>
<text x="351.1" y="251.6">SIZE</text>
<text x="359.9" y="251.6">DWG. NO.</text>
<text x="408.9" y="251.7">REV</text>
<text x="351.2" y="265.2">SCALE: 1:2</text>
<text x="370.1" y="265.3">WEIGHT:</text>
<text x="396.9" y="265.2">SHEET 1 OF 1</text>
</g>
<g font-size="2.8">
<text x="340.9" y="16">REVISIONS</text>
<text x="278.1" y="20.4">ZONE</text>
<text x="291.6" y="20.4">REV.</text>
<text x="331.5" y="20.4">DESCRIPTION</text>
<text x="384.1" y="20.4">DATE</text>
<text x="400.3" y="20.4">APPROVED</text>
</g>
<text font-size="2.5" x="329.3" y="224.8">CE</text>
<text font-size="2.4" x="272.2" y="219.7">UNLESS OTHERWISE SPECIFIED:</text>
<g font-size="2.2">
<text x="327.8" y="220.1">NAME</text>
<text x="340.3" y="220.2">DATE</text>
<text x="271.9" y="225.3">DIMENSIONS ARE IN INCHES</text>
<text x="271.9" y="227.9">TOLERANCES:</text>
<text x="307.2" y="224.9">DRAWN</text>
<text x="271.9" y="230.6">FRACTIONAL</text>
<text x="271.9" y="233.2">ANGULAR: MACH</text>
<text x="287.2" y="230.6">1/16</text>
<text x="292.5" y="233.2">.5 BEND</text>
<text x="303.8" y="233.2">1</text>
<text x="307.3" y="229.8">CHECKED</text>
<text x="271.9" y="238.5">THREE PLACE DECIMAL</text>
<text x="271.9" y="235.9">TWO PLACE DECIMAL</text>
<text x="298.8" y="238.5">.01</text>
<text x="299" y="235.9">.03</text>
<text x="307.2" y="234.5">ENG APPR.</text>
<text x="307.3" y="239.2">MFG APPR.</text>
<text x="307.3" y="243.9">Q.A.</text>
<text x="307.3" y="248.1">COMMENTS:</text>
</g>
<g font-size="2.1">
<text x="338.7" y="224.9">12/11/23</text>
<text x="227.9" y="259.2">NEXT ASSY</text>
<text x="253.3" y="259.2">USED ON</text>
<text x="239.3" y="265">APPLICATION</text>
<text x="275.5" y="265.1">DO NOT SCALE DRAWING</text>
</g>
<g font-size="2">
<text x="271.6" y="244.1">INTERPRET GEOMETRIC</text>
<text x="180.2" y="250">THE INFORMATION CONTAINED IN THIS</text>
<text x="183.9" y="246.4">PROPRIETARY AND CONFIDENTIAL</text>
<text x="271.5" y="250.2">MATERIAL</text>
<text x="271.6" y="246.6">TOLERANCING PER: Y14.5</text>
<text x="180.2" y="252.5">DRAWING IS THE SOLE PROPERTY OF</text>
<text x="180.2" y="255.1">CHAFFEY COMMUNITY COLLEGE. ANY</text>
<text x="180.2" y="257.6">REPRODUCTION IN PART OR AS A WHOLE</text>
<text x="271.5" y="257">FINISH</text>
<text x="180.2" y="260.1">WITHOUT THE WRITTEN PERMISSION OF</text>
<text x="180.2" y="262.6">CHAFFEY COMMUNITY COLLEGE IS</text>
<text x="180.2" y="265.2">PROHIBITED.</text>
</g>
</svg>
